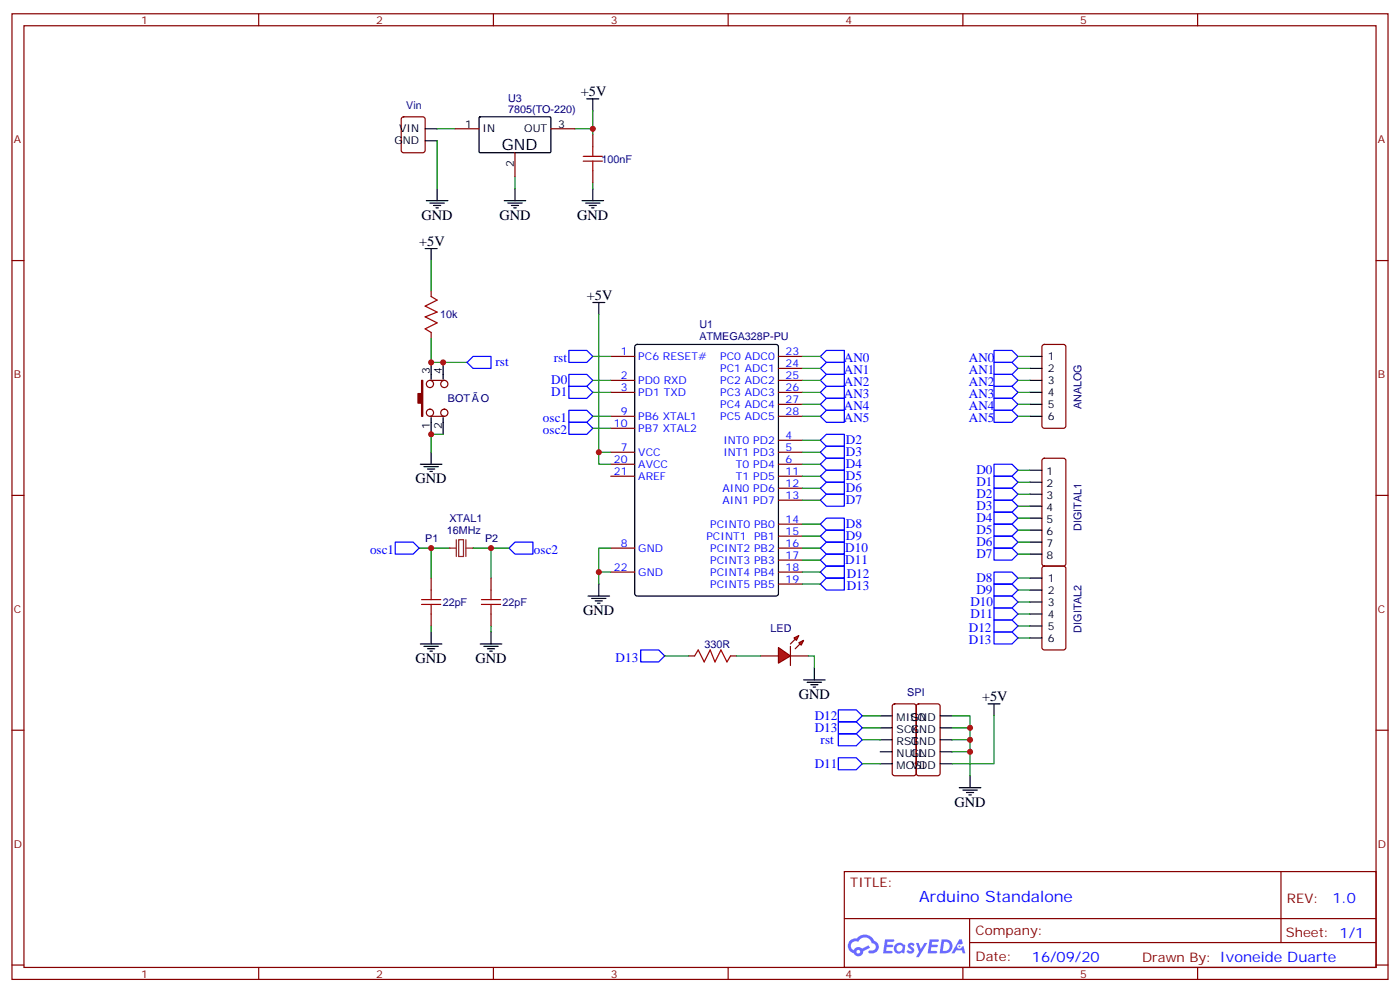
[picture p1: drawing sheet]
<svg xmlns="http://www.w3.org/2000/svg" width="412mm" height="292mm" viewBox="0 0 412 292" stroke-linecap="round" stroke-linejoin="round" font-family="sans-serif">
<g fill="none" stroke="#870000" stroke-width=".35">
<path d="M3.5 4.1h405.4v284.3h-405.4zM7.1 7.6h398.2v277.3h-398.2zM76.2 4.1v3.5M145.3 4.1v3.5M214.5 4.1v3.5M283.6 4.1v3.5M352.8 4.1v3.5M3.5 76.7h3.6M405.3 76.7h3.6M3.5 145.9h3.6M405.3 145.9h3.6M3.5 215h3.6"/>
<path d="M405.3 215h3.6M248.7 256.6h156.6v28.3h-156.6zM377.3 256.7v20.8M248.7 270.5h156.5M285.6 277.5h119.6M285.6 270.5v14.1M3.5 284.2h3.6M76.2 284.9v3.5M145.3 284.9v3.5M214.5 284.9v3.5M283.6 284.9v3.5M352.8 284.9v3.5"/>
<path d="M405.3 284.2h3.6"/>
</g>
<g fill="#5487ff">
<path d="M267.7 277.8a1.22 1.22 0 0 1 1.7 .3l-.4 .6a.47 .47 0 0 0-.3-.4 .47 .47 0 0 0-.5 .1l.1 .3a1.14 1.14 0 0 1 .8 1.7 1.14 1.14 0 0 1-1.9 0l-.2-.2 .5-.5 .7 .4a.29 .29 0 0 0 .3-.2 .29 .29 0 0 0-.2-.4 1.04 1.04 0 0 1-.6-1.7z"/>
<path d="M260.7 276.6h2.4l.3 .2-.2 .5h-1.8l-.1 .9h1.5l.3 .3-.3 .4h-1.6l-.2 1.1 1.7 .1 .2 .3-.2 .3h-2.6z"/>
<path d="M273.8 276.6h2.4l.3 .2-.1 .5h-1.8l-.2 .9h1.6l.3 .3-.4 .4h-1.6l-.1 1.1 1.7 .1 .2 .3-.2 .3h-2.6z"/>
<path d="M282.6 276.6h.7l.3 1.2-.6 .3a.69 .69 0 0 0-1 .3 .69 .69 0 0 0 .4 1 .69 .69 0 0 0 .9-.6l.5-.3 .6 2.2h-.8l-.2-.9h-1.8l-.5 .9h-.8z"/>
<path d="M269.8 277.7h.8l.6 1.8 1.1-1.8h.9l-2.6 4.1h-.8l.9-1.5z"/>
<path d="M277.4 276.6l-.6 4.1h1.3a2.11 2.11 0 0 0 2.5-2.1 2.11 2.11 0 0 0-2.5-2zM278.1 277.3a1.39 1.39 0 0 1 1.7 1.4 1.39 1.39 0 0 1-1.8 1.3h-.3z"/>
<path d="M263.7 278.2a1.54 1.54 0 0 0-.1 2.1 1.54 1.54 0 0 0 2.2 .2l.6 .2 .3-2.3-.2-.2-.4-.1a1.49 1.49 0 0 0-2.4 .1zM264 279.2a.94 .94 0 0 1 1.8 0 .94 .94 0 0 1-1.8 0z"/>
<path d="M250.4 276.9a2.18 2.18 0 0 0 1.1 3.8 1.44 1.44 0 0 0 1.6 .9 1.44 1.44 0 0 0 1.2-1.5l2-1-.5-.7-1.9 .9a1.47 1.47 0 0 0-2.4 .5 1.39 1.39 0 0 1-.7-2 1.39 1.39 0 0 1 2-.4 2.12 2.12 0 0 1 2.2-1.3 2.12 2.12 0 0 1 1.9 1.6 1.14 1.14 0 0 1 1.1 1.5 1.14 1.14 0 0 1-1.7 .7 .43 .43 0 0 0-.5 .3 .43 .43 0 0 0 .4 .5 1.98 1.98 0 0 0 2.5-1.2 1.98 1.98 0 0 0-1.2-2.5 3.1 3.1 0 0 0-5.3-.7l-.9 .1zM252.3 280.2a.55 .55 0 0 1 1.1 0 .55 .55 0 0 1-1.1 0z"/>
<circle cx="282.6" cy="278.7" r=".26"/>
</g>
<g fill="none" stroke="#000" stroke-width=".35">
<path d="M174.6 89.1h3.6M176.4 89.1v3.5M187.2 101.6l.5-.2h40.9l.7 .5v72.9l-.5 .7h-41.1l-.7-.5v-72.9zM303.4 105h3.5M303.4 108.5h3.5M303.4 112h3.5M303.4 115.5h3.5M303.4 119.1h3.5M303.4 122.6h3.5M303.4 138.5h3.5M303.4 142h3.5M303.4 145.5h3.5"/>
<path d="M303.4 149h3.5M303.4 152.6h3.5M303.4 156.1h3.5M303.4 159.6h3.5M173.2 175.5h6.4M174.3 176.2h4.2M175.3 176.9h2.1M176 177.6h.7M176.4 172v3.5M303.4 163.2h3.5M303.4 170.2h3.5M303.4 173.7h3.5"/>
<path d="M303.4 177.3h3.5M303.4 180.8h3.5M303.4 184.3h3.5M303.4 187.9h3.5"/>
</g>
<g fill="none" stroke="#870000" stroke-width=".35">
<path d="M179.9 105h7.1M179.9 112h7.1M179.9 115.5h7.1M229.3 105h7.1M229.3 112h7.1M229.3 115.5h7.1M229.3 108.5h7.1M229.3 119.1h7.1M307.2 101.6l.4-.2h5.7l.6 .5 .1 23.5-.5 .7h-5.9l-.6-.4-.1-23.6zM179.9 133.2h7.1M179.9 136.7h7.1M179.9 122.6h7.1"/>
<path d="M179.9 126.1h7.1M229.3 129.6h7.1M229.3 133.2h7.1M229.3 136.7h7.1M229.3 122.6h7.1M307.2 135.1l.4-.2h5.7l.5 .2 .2 .5v30.4l-.3 .5-.4 .2h-5.7l-.5-.2-.2-.5v-30.4zM179.9 140.2h7.1M229.3 140.2h7.1M229.3 143.8h7.1M229.3 147.3h7.1M229.3 154.3h7.1M229.3 157.9h7.1"/>
<path d="M179.9 161.4h7.1M179.9 168.5h7.1M229.3 161.4h7.1M229.3 164.9h7.1M229.3 168.5h7.1M229.3 172h7.1M307.2 166.9l.4-.2h5.7l.6 .4 .1 23.6-.5 .6-5.9 .1-.6-.5-.1-23.5z"/>
</g>
<g fill="none" stroke="#008700" stroke-width=".35">
<path d="M176.4 92.6v40.6M174.6 105h5.3M174.6 112h5.3M174.6 115.5h5.3M236.4 105h5.3M236.4 108.5h5.3M236.4 112h5.3M236.4 115.5h5.3M236.4 119.1h5.3M299.9 105h3.5M299.9 108.5h3.5M299.9 112h3.5"/>
<path d="M299.9 115.5h3.5M299.9 119.1h3.5M174.6 122.6h5.3M174.6 126.1h5.3M179.9 133.2h-3.5v3.5h3.5M236.4 133.2h5.3M236.4 122.6h5.3M236.4 129.6h5.3M236.4 136.7h5.3M299.9 122.6h3.5M299.9 138.5h3.5M236.4 140.2h5.3"/>
<path d="M236.4 143.8h5.3M236.4 147.3h5.3M236.4 154.3h5.3M236.4 157.9h5.3M299.9 142h3.5M299.9 145.5h3.5M299.9 149h3.5M299.9 152.6h3.5M299.9 156.1h3.5M299.9 159.6h3.5M176.4 168.5v3.5M179.9 161.4h-3.5v7.1h3.5"/>
<path d="M236.4 161.4h5.3M236.4 164.9h5.3M236.4 168.5h5.3M236.4 172h5.3M299.9 163.2h3.5M299.9 170.2h3.5M299.9 173.7h3.5M299.9 177.3h3.5M299.9 180.8h3.5M299.9 184.3h3.5M299.9 187.9h3.5"/>
</g>
<g fill="none" stroke="#00f" stroke-width=".35">
<path d="M167.6 103.2h5.3l1.7 1.8-1.7 1.7h-5.3zM167.6 110.2h5.3l1.7 1.8-1.7 1.8h-5.3zM167.6 113.8h5.3l1.7 1.7-1.7 1.8h-5.3zM241.7 108.5l1.7-1.8h5.3v3.5h-5.3zM241.7 115.5l1.7-1.7h5.3v3.5h-5.3zM243.4 103.2h5.3v3.5h-5.3l-1.7-1.7zM243.4 110.2h5.3v3.6h-5.3l-1.7-1.8zM243.4 117.3h5.3v3.5h-5.3l-1.7-1.7zM292.8 117.3h5.3l1.8 1.8-1.8 1.7h-5.3zM292.8 113.8h5.3l1.8 1.7-1.8 1.8h-5.3zM292.8 110.2h5.3l1.8 1.8-1.8 1.8h-5.3zM292.8 106.7h5.3l1.8 1.8-1.8 1.7h-5.3z"/>
<path d="M292.8 103.2h5.3l1.8 1.8-1.8 1.7h-5.3zM167.6 120.8h5.3l1.7 1.8-1.7 1.8h-5.3zM167.6 124.4h5.3l1.7 1.7-1.7 1.8h-5.3zM241.7 133.2l1.7-1.8h5.3v3.5h-5.3zM243.4 120.8h5.3v3.6h-5.3l-1.7-1.8zM243.4 127.9h5.3v3.5h-5.3l-1.7-1.8zM243.4 134.9h5.3v3.6h-5.3l-1.7-1.8zM292.8 120.8h5.3l1.8 1.8-1.8 1.8h-5.3zM292.8 136.7h5.3l1.8 1.8-1.8 1.7h-5.3zM241.7 140.2l1.7-1.7h5.3v3.5h-5.3zM241.7 147.3l1.7-1.8h5.3v3.5h-5.3zM241.7 154.3l1.7-1.7h5.3v3.5h-5.3z"/>
<path d="M241.7 157.9l1.7-1.8h5.3v3.5h-5.3zM243.4 142h5.3v3.5h-5.3l-1.7-1.7zM243.4 159.6h5.3v3.6h-5.3l-1.7-1.8zM292.8 140.2h5.3l1.8 1.8-1.8 1.8h-5.3zM292.8 157.9h5.3l1.8 1.7-1.8 1.8h-5.3zM292.8 154.3h5.3l1.8 1.8-1.8 1.8h-5.3zM292.8 150.8h5.3l1.8 1.8-1.8 1.7h-5.3zM292.8 147.3h5.3l1.8 1.7-1.8 1.8h-5.3zM292.8 143.8h5.3l1.8 1.7-1.8 1.8h-5.3zM241.7 164.9l1.7-1.7h5.3v3.5h-5.3zM241.7 172l1.7-1.8h5.3v3.5h-5.3zM243.4 166.7h5.3v3.5h-5.3l-1.7-1.7z"/>
<path d="M292.8 161.4h5.3l1.8 1.8-1.8 1.7h-5.3zM292.8 179h5.3l1.8 1.8-1.8 1.8h-5.3zM292.8 175.5h5.3l1.8 1.8-1.8 1.7h-5.3zM292.8 172h5.3l1.8 1.7-1.8 1.8h-5.3zM292.8 168.5h5.3l1.8 1.7-1.8 1.8h-5.3zM188.7 191.4h5.3l1.8 1.7-1.8 1.8h-5.3zM292.8 186.1h5.3l1.8 1.8-1.8 1.7h-5.3zM292.8 182.6h5.3l1.8 1.7-1.8 1.8h-5.3z"/>
</g>
<g fill="#f00" stroke="#870000" stroke-width=".35">
<path d="M229.3 190.7l3.5 2.4-3.5 2.2z"/>
<path d="M232.8 190.3v5.7z"/>
</g>
<g fill="#870000" stroke="#870000" stroke-width=".35">
<path d="M234.2 188.2l-1.4 1.4z"/>
<path d="M234.2 191l1.5-1.4z"/>
</g>
<g fill="#f00" stroke="#870000" stroke-width=".35">
<path d="M233.9 187.9l1.4-.8-.7 1.5z"/>
<path d="M235.3 189.3l1.4-.7-.7 1.4z"/>
</g>
<path d="M202.8 193.1h1.8M215.2 193.1h1.8M224 193.1h5.3M232.8 193.1h5.3" fill="none" stroke="#870000" stroke-width=".35"/>
<path d="M204.6 193.1l1.1-1.7 1.7 3.5 1.8-3.5 1.4 3.5 1.8-3.5 1.7 3.5 1.1-1.8" fill="none" stroke="#a10000" stroke-width=".35"/>
<path d="M195.8 193.1h7M217 193.1h7M238.1 193.1h1.8v3.6" fill="none" stroke="#008700" stroke-width=".35"/>
<path d="M239.9 196.7v3.5M236.7 200.2h6.4M237.8 200.9h4.2M238.8 201.6h2.1M239.5 202.3h.7" fill="none" stroke="#000" stroke-width=".35"/>
<path d="M134.4 158.9v5M137.2 158.9v5M132.3 161.4h2.1M137.2 161.4h2.1" fill="none" stroke="#8c2424" stroke-width=".35"/>
<g fill="#8c2424">
<circle cx="139.3" cy="161.4" r=".18"/>
<circle cx="132.3" cy="161.4" r=".18"/>
</g>
<path d="M135.1 158.9h1.4v5h-1.4z" fill="none" stroke="#8c2424" stroke-width=".35"/>
<path d="M139.3 105h5.3v3.5h-5.3l-1.7-1.8zM116.4 159.6h5.3l1.8 1.8-1.8 1.8h-5.3zM151.7 159.6h5.3v3.6h-5.3l-1.8-1.8zM246.9 209h5.3l1.8 1.8-1.8 1.7h-5.3zM246.9 212.5h5.3l1.8 1.8-1.8 1.8h-5.3zM246.9 216.1h5.3l1.8 1.7-1.8 1.8h-5.3zM246.9 223.1h5.3l1.8 1.8-1.8 1.8h-5.3z" fill="none" stroke="#00f" stroke-width=".35"/>
<g fill="none" stroke="#008700" stroke-width=".35">
<path d="M128.8 37.9h5.3M169.3 37.9h5.3v1.8M174.6 32.6v5.3M128.8 41.5v14.1M151.7 52v3.6M174.6 53.8v1.8M127 76.7v8.8M127 99.7v7h10.6M130.5 127.9h-3.5v5.3M123.5 161.4h8.8M127 161.4v8.8M139.3 161.4h10.6"/>
<path d="M144.6 161.4v8.8M127 184.3v1.8M144.6 184.3v1.8M254 210.8h5.3M254 214.3h5.3M254 217.8h5.3M280.5 210.8h5.3v17.6M280.5 214.3h5.3M280.5 217.8h5.3M292.8 210.8v14.1h-12.3M254 224.9h5.3M280.5 221.4h5.3"/>
</g>
<g fill="none" stroke="#000" stroke-width=".35">
<path d="M125.2 37.9h3.6M141.2 34.6l.3-.2h20.6l.2 .3-.1 10.1-.3 .2-20.6-.1-.2-.3zM172.9 29.1h3.5M174.6 29.1v3.5M125.2 41.5h3.6M125.6 59.1h6.3M126.6 59.8h4.3M128.8 55.6v3.5M148.5 59.1h6.4M149.6 59.8h4.2M151.7 55.6v3.5M171.4 59.1h6.4"/>
<path d="M172.5 59.8h4.2M174.6 55.6v3.5M125.2 73.2h3.6M127 73.2v3.5M127.7 60.5h2.1M128.4 61.2h.7M150.6 60.5h2.2M151.3 61.2h.7M173.6 60.5h2.1M174.3 61.2h.7M127 106.7v5M130.5 106.7v5"/>
<path d="M123.8 136.7h6.4M124.9 137.4h4.2M125.9 138.1h2.2M126.6 138.8h.8M127 122.9v5M127 133.2v3.5M130.5 122.9v5M123.8 189.6h6.4M124.9 190.3h4.2M125.9 191h2.2M126.6 191.7h.8M127 186.1v3.5"/>
<path d="M141.5 189.6h6.3M142.5 190.3h4.3M143.6 191h2.1M144.3 191.7h.7M144.6 186.1v3.5M259.3 210.8h3.5M259.3 214.3h3.5M259.3 217.8h3.5M276.9 210.8h3.6M276.9 214.3h3.6M276.9 217.8h3.6M291 207.3h3.6"/>
<path d="M292.8 207.3v3.5M259.3 221.4h3.5M259.3 224.9h3.5M276.9 221.4h3.6M276.9 224.9h3.6M282.6 232h6.3M283.6 232.7h4.3M284.7 233.4h2.1M285.4 234.1h.7M285.8 228.4v3.6"/>
</g>
<path d="M124.2 112h.3v10.6h-.3v-3.9h-1.1v-2.8h1.1z" fill="#870000" stroke="#870000" stroke-width=".35"/>
<g fill="none" stroke="#870000" stroke-width=".35">
<path d="M118.4 34.6l.5-.2h5.6l.7 .4v9.5l-.4 .6-5.9 .1-.7-.5v-9.4zM134.1 37.9h7M162.3 37.9h7M174.6 39.7v3.5M151.7 45v7M174.6 50.3v3.5M127 85.5v1.8M127 97.9v1.8M126.6 112h4.3M126.6 122.6h4.3M127 170.2v3.5M144.6 170.2v3.5"/>
<path d="M127 180.8v3.5M144.6 180.8v3.5M263.1 207.5l.4-.2h5.7l.6 .4 .1 20-.5 .7h-5.9l-.6-.4-.1-20zM270.1 207.5l.5-.2h5.6l.7 .4v20l-.4 .7h-5.9l-.7-.4v-20z"/>
<circle cx="126.6" cy="113.1" r="1.06"/>
<circle cx="130.9" cy="113.1" r="1.06"/>
<circle cx="126.6" cy="121.5" r="1.06"/>
<circle cx="130.9" cy="121.5" r="1.06"/>
</g>
<g fill="none" stroke="#a10000" stroke-width=".35">
<path d="M171.8 47.4h5.6M171.8 46h5.6M174.6 43.2v2.8M174.6 47.4v2.9M127 87.3l1.8 1.1-3.6 1.7 3.6 1.8-3.6 1.4 3.6 1.8-3.6 1.7 1.8 1.1M124.2 178h5.6M124.2 176.6h5.6M127 173.7v2.9M127 178v2.8M141.8 178h5.7M141.8 176.6h5.7M144.6 173.7v2.9"/>
<path d="M144.6 178v2.8"/>
</g>
<g fill="#c00">
<circle cx="176.4" cy="133.2" r=".88"/>
<circle cx="176.4" cy="168.5" r=".88"/>
<circle cx="144.6" cy="161.4" r=".88"/>
<circle cx="127" cy="161.4" r=".88"/>
<circle cx="127" cy="106.7" r=".88"/>
<circle cx="130.5" cy="106.7" r=".88"/>
<circle cx="127" cy="127.9" r=".88"/>
<circle cx="174.6" cy="37.9" r=".88"/>
<circle cx="285.8" cy="214.3" r=".88"/>
<circle cx="285.8" cy="217.8" r=".88"/>
<circle cx="285.8" cy="221.4" r=".88"/>
</g>
<text font-size="4.6" x="147.8" y="44.3">GND</text>
<text font-size="4.6" fill="#00f" x="270.8" y="265.7">Arduino Standalone</text>
<g font-size="4.2">
<text x="171.1" y="28.4">+5V</text>
<text x="124.2" y="64.7">GND</text>
<text x="147.1" y="64.7">GND</text>
<text x="170" y="64.7">GND</text>
<text x="123.5" y="72.5">+5V</text>
<text x="172.9" y="88.4">+5V</text>
<text x="122.4" y="142.3">GND</text>
<text x="171.8" y="181.2">GND</text>
<text x="122.4" y="195.3">GND</text>
<text x="140.1" y="195.3">GND</text>
<text x="235.3" y="205.8">GND</text>
<text x="289.3" y="206.6">+5V</text>
<text x="281.2" y="237.6">GND</text>
</g>
<g font-size="4.2" fill="#00f">
<text x="392.5" y="265.9">1.0</text>
<text x="304" y="283.3">16/09/20</text>
</g>
<g font-size="3.9" fill="#00f">
<text x="146" y="107.9">rst</text>
<text x="163.2" y="106.7">rst</text>
<text x="248.6" y="106.7">AN0</text>
<text x="285.4" y="106.7">AN0</text>
<text x="162.4" y="113.2">D0</text>
<text x="248.6" y="110.2">AN1</text>
<text x="248.6" y="113.8">AN2</text>
<text x="285.4" y="113.8">AN2</text>
<text x="285.4" y="110.2">AN1</text>
<text x="162.4" y="116.7">D1</text>
<text x="248.6" y="117.3">AN3</text>
<text x="285.4" y="117.3">AN3</text>
<text x="159.9" y="124.4">osc1</text>
<text x="248.6" y="120.8">AN4</text>
<text x="248.6" y="124.4">AN5</text>
<text x="285.4" y="124.4">AN5</text>
<text x="285.4" y="120.8">AN4</text>
<text x="159.9" y="127.9">osc2</text>
<text x="249.2" y="130.8">D2</text>
<text x="249.2" y="134.3">D3</text>
<text x="249.2" y="137.8">D4</text>
<text x="249.2" y="141.4">D5</text>
<text x="287.6" y="143.1">D1</text>
<text x="287.6" y="139.6">D0</text>
<text x="249.2" y="144.9">D6</text>
<text x="249.2" y="148.4">D7</text>
<text x="287.6" y="146.7">D2</text>
<text x="249.2" y="155.5">D8</text>
<text x="287.6" y="153.7">D4</text>
<text x="287.6" y="150.2">D3</text>
<text x="249.2" y="159">D9</text>
<text x="287.6" y="160.8">D6</text>
<text x="287.6" y="157.3">D5</text>
<text x="109" y="163.2">osc1</text>
<text x="157.3" y="163.2">osc2</text>
<text x="249" y="162.5">D10</text>
<text x="249" y="166.1">D11</text>
<text x="287.6" y="164.3">D7</text>
<text x="249.4" y="170.2">D12</text>
<text x="249.4" y="173.7">D13</text>
<text x="287.6" y="171.4">D8</text>
<text x="285.8" y="178.4">D10</text>
<text x="287.6" y="174.9">D9</text>
<text x="285.8" y="181.9">D11</text>
<text x="285.4" y="189.6">D13</text>
<text x="285.4" y="186.1">D12</text>
<text x="181.3" y="194.9">D13</text>
<text x="240" y="211.9">D12</text>
<text x="240" y="215.5">D13</text>
<text x="241.7" y="219">rst</text>
<text x="240" y="226">D11</text>
</g>
<g font-size="3.9" fill="#800">
<text x="250.5" y="261.2">TITLE:</text>
<text x="379.1" y="265.9">REV:</text>
<text x="287.4" y="275.4">Company:</text>
<text x="378.7" y="276">Sheet: 1/1</text>
<text x="287.4" y="283.1">Date:</text>
<text x="336.4" y="283.2">Drawn By: Ivoneide Duarte</text>
</g>
<g font-size="3.2" fill="#800">
<text x="41.6" y="7.1">1</text>
<text x="110.8" y="7.1">2</text>
<text x="179.9" y="7.1">3</text>
<text x="249.1" y="7.1">4</text>
<text x="318.2" y="7.1">5</text>
<text x="4.1" y="42.2">A</text>
<text x="405.9" y="42.2">A</text>
<text x="4.1" y="111.3">B</text>
<text x="405.9" y="111.3">B</text>
<text x="4.1" y="180.4">C</text>
<text x="405.9" y="180.4">C</text>
<text x="4.1" y="249.6">D</text>
<text x="405.9" y="249.6">D</text>
<text x="41.6" y="287.9">1</text>
<text x="110.8" y="287.9">2</text>
<text x="179.9" y="287.9">3</text>
<text x="249.1" y="287.9">4</text>
<text x="318.2" y="287.9">5</text>
</g>
<g font-size="3.2" fill="#000080">
<text x="119.6" y="32.1">Vin</text>
<text x="149.7" y="33.2">7805(TO-220)</text>
<text x="149.7" y="30">U3</text>
<text x="177.1" y="48">100nF</text>
<text x="129.7" y="93.7">10k</text>
<text x="206" y="100">ATMEGA328P-PU</text>
<text x="206" y="96.5">U1</text>
<text x="132" y="118.4">BOT</text>
<text x="141.7" y="118.4">O</text>
<text x="318.6" y="120.5" transform="rotate(-90 318.6 120.5)">ANALOG</text>
<text x="132.4" y="153.8">XTAL1</text>
<text x="125.2" y="159.6">P1</text>
<text x="131.6" y="157.3">16MHz</text>
<text x="142.9" y="159.6">P2</text>
<text x="318.6" y="156.3" transform="rotate(-90 318.6 156.3)">DIGITAL1</text>
<text x="130.4" y="178.5">22pF</text>
<text x="148" y="178.5">22pF</text>
<text x="207.5" y="190.9">330R</text>
<text x="227" y="186.1">LED</text>
<text x="318.6" y="186.3" transform="rotate(-90 318.6 186.3)">DIGITAL2</text>
<text x="267.3" y="204.9">SPI</text>
</g>
<g font-size="3.2">
<text x="117.6" y="39">VIN</text>
<text x="137" y="37.6">1</text>
<text x="142.2" y="39">IN</text>
<text x="154.4" y="39">OUT</text>
<text x="164.4" y="37.6">3</text>
<text x="116.2" y="42.5">GND</text>
<text x="151.3" y="49.1" transform="rotate(-90 151.3 49.1)">2</text>
<text x="308.7" y="106">1</text>
<text x="126.6" y="110.2" transform="rotate(-90 126.6 110.2)">3</text>
<text x="130.2" y="110.2" transform="rotate(-90 130.2 110.2)">4</text>
<text x="308.7" y="109.5">2</text>
<text x="308.7" y="113.1">3</text>
<text x="308.7" y="116.6">4</text>
<text x="308.7" y="120.1">5</text>
<text x="308.7" y="123.6">6</text>
<text x="126.6" y="126.4" transform="rotate(-90 126.6 126.4)">1</text>
<text x="130.2" y="126.4" transform="rotate(-90 130.2 126.4)">2</text>
<text x="308.2" y="139.9">1</text>
<text x="308.2" y="143.4">2</text>
<text x="308.2" y="146.9">3</text>
<text x="308.2" y="150.5">4</text>
<text x="308.2" y="154">5</text>
<text x="308.2" y="157.5">6</text>
<text x="308.2" y="161">7</text>
<text x="308.2" y="164.6">8</text>
<text x="308.7" y="171.3">1</text>
<text x="308.7" y="174.8">2</text>
<text x="308.7" y="178.3">3</text>
<text x="308.7" y="181.9">4</text>
<text x="308.7" y="185.4">5</text>
<text x="308.7" y="188.9">6</text>
<text x="264.1" y="212.2">MISO</text>
<text x="264.1" y="215.7">SCK</text>
<text x="268.3" y="212.2">GND</text>
<text x="268.3" y="215.7">GND</text>
<text x="264.1" y="219.3">RST</text>
<text x="268.3" y="219.3">GND</text>
<text x="264.1" y="222.8">NULL</text>
<text x="264.1" y="226.3">MOSI</text>
<text x="268.3" y="222.8">GND</text>
<text x="268.6" y="226.3">VDD</text>
</g>
<g font-size="3.2" fill="#00f">
<text x="182.8" y="104.6">1</text>
<text x="188" y="106">PC6 RESET#</text>
<text x="212.1" y="106">PC0 ADC0</text>
<text x="231.4" y="104.6">23</text>
<text x="182.8" y="111.7">2</text>
<text x="188" y="113.1">PD0 RXD</text>
<text x="212.1" y="109.5">PC1 ADC1</text>
<text x="212.1" y="113.1">PC2 ADC2</text>
<text x="231.4" y="108.1">24</text>
<text x="231.4" y="111.7">25</text>
<text x="182.8" y="115.2">3</text>
<text x="188" y="116.6">PD1 TXD</text>
<text x="212.1" y="116.6">PC3 ADC3</text>
<text x="231.4" y="115.2">26</text>
<text x="231.4" y="118.7">27</text>
<text x="180.8" y="125.8">10</text>
<text x="182.8" y="122.2">9</text>
<text x="188" y="123.6">PB6 XTAL1</text>
<text x="212.1" y="120.1">PC4 ADC4</text>
<text x="212.1" y="123.6">PC5 ADC5</text>
<text x="231.4" y="122.2">28</text>
<text x="188" y="127.2">PB7 XTAL2</text>
<text x="213.1" y="130.7">INT0 PD2</text>
<text x="231.4" y="129.3">4</text>
<text x="180.8" y="136.3">20</text>
<text x="182.8" y="132.8">7</text>
<text x="188" y="134.2">VCC</text>
<text x="188" y="137.8">AVCC</text>
<text x="213.1" y="134.2">INT1 PD3</text>
<text x="216.8" y="137.8">T0 PD4</text>
<text x="231.4" y="132.8">5</text>
<text x="231.4" y="136.3">6</text>
<text x="180.8" y="139.9">21</text>
<text x="188" y="141.3">AREF</text>
<text x="216.8" y="141.3">T1 PD5</text>
<text x="231.4" y="139.9">11</text>
<text x="231.4" y="143.4">12</text>
<text x="212.9" y="144.8">AIN0 PD6</text>
<text x="212.9" y="148.3">AIN1 PD7</text>
<text x="231.4" y="146.9">13</text>
<text x="209.2" y="155.4">PCINT0 PB0</text>
<text x="231.4" y="154">14</text>
<text x="182.8" y="161">8</text>
<text x="208.1" y="158.9">PCINT1</text>
<text x="222.1" y="158.9">PB1</text>
<text x="231.4" y="157.5">15</text>
<text x="231.4" y="161">16</text>
<text x="188" y="162.5">GND</text>
<text x="209.2" y="162.5">PCINT2 PB2</text>
<text x="209.2" y="166">PCINT3 PB3</text>
<text x="231.4" y="164.6">17</text>
<text x="180.8" y="168.1">22</text>
<text x="188" y="169.5">GND</text>
<text x="209.2" y="169.5">PCINT4 PB4</text>
<text x="209.2" y="173">PCINT5 PB5</text>
<text x="231.4" y="168.1">18</text>
<text x="231.4" y="171.6">19</text>
</g>
</svg>
